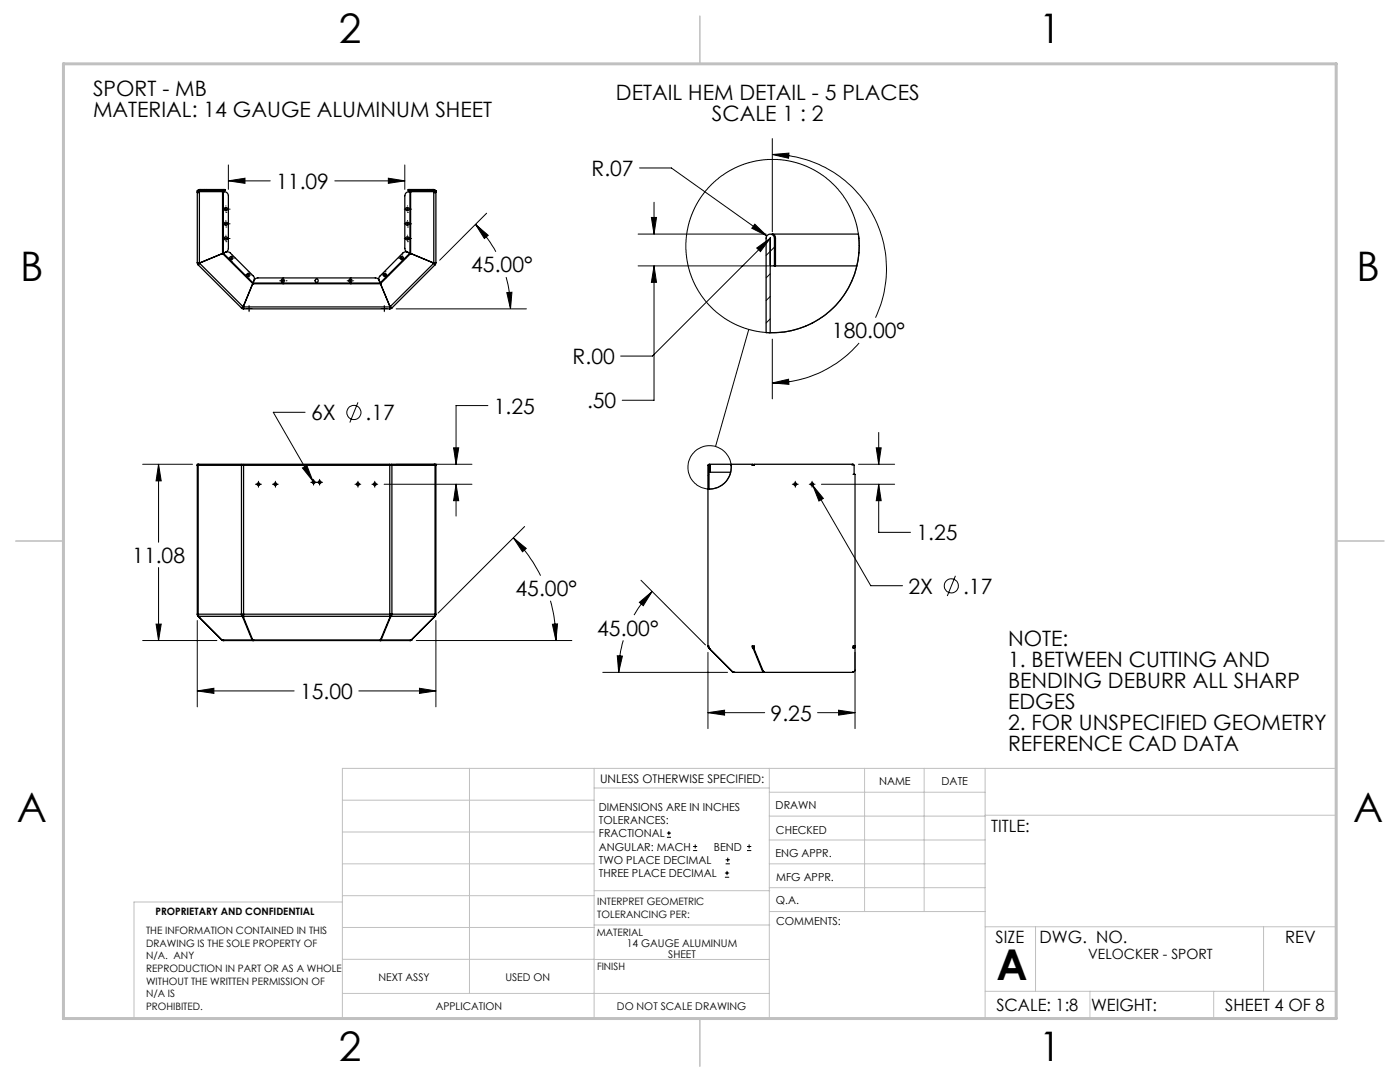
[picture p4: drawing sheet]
<svg xmlns="http://www.w3.org/2000/svg" width="279mm" height="216mm" viewBox="0 0 279 216" stroke-linecap="round" stroke-linejoin="round" font-family="sans-serif">
<g fill="none" stroke="#000" stroke-width=".2">
<path d="M45.6 36.1l3.3-.5v1zM45.6 32.9v4.9M45.6 36.1h8.3M66.8 36.1h14M77.5 35.6l3.3 .5-3.3 .5zM80.8 32.9v4.9M127.6 33.5h6.4l19 13.6M154.1 30.8l3.3-.2v1zM154.1 30.8a22.8 22.8 0 0 1 20.6 32.6M154.1 27.7v18.5M44.4 47.6h.1M44.4 41.7h.1"/>
<path d="M44.4 44.7h.1M44.8 47.6h.6M44.8 41.7h.6M44.8 44.7h.6M45.1 48.2h.1M45.1 42.4h.1M45.1 45.3h.1M45.1 41.1h.1M45.1 41.4v.7M45.1 44h.1M45.1 44.3v.7M45.1 46.9v.1"/>
<path d="M45.1 47.3v.6M45.5 51.5h.1M45.7 47.6h.1M45.7 41.7h.1M45.7 44.7h.1M45.9 51.5h.6M46.2 50.9h.1M46.2 52.1h.1M46.2 51.2v.6M46.8 51.5h.1M48.9 54.9h.1M49.2 54.9h.6"/>
<path d="M49.5 54.2h.1M49.5 55.5h.1M49.5 54.5v.7M50.2 54.9h.1M55.8 56h.1M56.1 56h.7M56.4 55.4h.1M56.4 56.7h.1M56.4 55.7v.6M57.1 56h.1M69.3 56h.1M69.6 56h.6"/>
<path d="M69.9 55.4h.1M69.9 56.7h.1M69.9 55.7v.6M70.6 56h.1M76.2 54.9h.1M76.5 54.9h.7M76.8 54.2h.1M76.8 55.5h.1M76.8 54.5v.7M77.5 54.9h.1M79.6 51.5h.1M79.9 51.5h.6"/>
<path d="M80.2 50.9h.1M80.2 52.1h.1M80.2 51.2v.6M80.7 44.7h.1M80.7 41.7h.1M80.7 47.6h.1M80.8 51.5h.1M81 47.6h.6M81 41.7h.6M81 44.7h.6M81.3 45.3h.1M81.3 42.4h.1"/>
<path d="M81.3 48.2h.1M81.3 41.1h.1M81.3 41.4v.7M81.3 44h.1M81.3 44.3v.7M81.3 46.9v.1M81.3 47.3v.6M82 44.7h.1M82 41.7h.1M82 47.6h.1M94.9 44.8l2.5 2.2-.7 .6zM94.9 44.8a26.1 26.1 0 0 1 4.1 5.4"/>
<path d="M97.1 42.5l-9.4 9.4M101 55.3a24.2 24.2 0 0 1 .9 6.3M101.1 58.4l1.1-.1-.3 3.3zM127.4 46.7h25.5M127.4 53.1h26.1M130 43.4h1l-.5 3.3zM130.5 53.1l.5 3.2h-1zM130.5 53.1v26.8h-6.3M130.5 40.4v6.3M150.6 44.7l2.4 2.4-3-1.6zM151 49.5l2.7-2-1.9 2.7zM153.7 54.6l-.8 .9"/>
<path d="M153.7 59.2l-.8 .8M153.7 47.5l-23.5 23.5h-6.3M154.6 49.3l-1.7 1.7M49.1 61.6h1.2M49.7 61v1.2M76.1 61.6h1.2M76.7 61v1.2M79.1 61.6h26M149.4 65.7l-6.6 23.4M153.7 63.6l-.8 .9M154.1 76.4l3.3-.7v1zM154.1 67.7v11.9"/>
<path d="M171.4 68.4a22.7 22.7 0 0 1-17.3 8M28.5 92.6h9.9M31.6 92.6l.6 3.4h-1zM31.6 92.6v15.6M51 96.6h1.2M51.6 96v1.2M54.4 96.6h1.1M55 96v1.2M60.4 93.4l.8-.5 1.2 3.1zM60.9 82.3h-6.4l7.9 13.7M62 96.2h2.4M62.6 95.6v1.2"/>
<path d="M63.8 95.6v1.2M70.8 96.6h1.2M71.4 80.3l-1.6 4M71.4 96v1.2M74.2 96.6h1.2M74.8 96v1.2M76.7 96.6h17.5M79.1 92.6h15.1M90.5 89.4h1l-.5 3.2zM91 96.6l.5 3.3h-1zM91 96.6v6.4M97.4 80.9h-6.4v11.7"/>
<path d="M141.5 94.7l-.2 .2M158.1 96.6h1.2M158.7 96v1.2M161.5 96.6h1.2M162.1 96v1.2M162.2 96.9l2.1 2.5-.9 .6zM162.2 96.9l11.6 20h6.3M163.9 96.6h14.6M171.3 92.6h7.2M174.9 89.4h1l-.5 3.2zM175.4 96.6l.5 3.3h-1zM175.4 96.6v9.6h6.3"/>
<path d="M175.4 86.3v6.3M31.6 113.2v14.6M102.4 107.3l2.6 2.1-.7 .7zM102.4 107.3a27.1 27.1 0 0 1 5.5 7.6M104.7 105.1l-17.3 17.2M109.9 119.9a30.5 30.5 0 0 1 1 7.9M127.9 115.8l12.9 12.9M130.1 118a23.4 23.4 0 0 0-3.6 4.7M190.7 114.9l-1.6 4M28.5 127.8h14.8M31.2 124.5h1l-.6 3.3zM39.4 137.9l3.3-.6v1.1z"/>
<path d="M39.4 123.8v17.2M39.4 137.9h19.3M71.6 137.9h15.4M83.1 127.8h31M83.7 137.3l3.3 .6-3.3 .5zM87 123.8v17.2M110.2 124.6l1.1-.1-.4 3.3zM120.3 134.2h24.9M123.2 130.8l1 .1-.7 3.3zM124.4 127.8a22.7 22.7 0 0 0-.9 6.4M127.6 120.2l2.5-2.2-1.7 2.9zM141.3 130.2v15.2"/>
<path d="M170.6 130.2v15.2M141.3 142.2l3.3-.5v1zM141.3 142.2h11.3M163.2 142.2h7.4M167.4 141.7l3.2 .5-3.2 .5zM133.1 167.1h.8M133.1 166.2h.8M133.5 165.8v.9M138.3 169.7h.8M138.3 168.9h.8M138.7 168.5v.8M144.7 175h.8"/>
<path d="M144.7 174.2h.8M144.8 172.4h.9M144.8 171.6h.9M145.1 173.8v.8M145.2 171.1v.9M149.1 169.7h.8M149.1 168.9h.8M149.5 168.5v.8"/>
<circle cx="154.2" cy="49.1" r="17.3"/>
<circle cx="70.6" cy="82.3" r="1.41"/>
<circle cx="141.6" cy="93.3" r="4.3"/>
<circle cx="189.9" cy="116.9" r="1.42"/>
</g>
<g fill="none" stroke="#c0c0c0" stroke-width=".2">
<path d="M68.3 159.7h50.3M93.7 153.3v44.9M118.6 153.3v49.9M118.6 157.2h34.9M153.5 153.3v49.9M153.5 158.1h43.1M172.5 153.3v28.6M184.4 153.3v28.6M196.6 153.3v49.9M68.3 180h-41.6v23.2h240v-49.9h-198.4v49.9M68.3 178.7h50.3M68.3 172.4h50.3"/>
<path d="M68.3 166h50.3M118.6 177.7h35M153.5 167.6h43.1M153.5 162.8h43.1M153.5 172.4h43.1M153.5 177.1h43.1M196.6 162.7h70.1M68.3 198.2h85.2M68.3 191.4l85.2 .1M68.3 185.1h50.3M118.6 184.6h35M153.6 181.9h43"/>
<path d="M196.6 197.8h70.1M196.6 184.9h70.1M206.7 184.9v12.9M217.5 197.8v5.4M242.2 197.8v5.4M252.2 184.9v12.9"/>
</g>
<path d="M139.7 3.2v9.5M3.1 107.9h9.6M266.7 107.9h9.5M139.7 203.2v9.6" fill="none" stroke="#c0c0c0" stroke-width=".3"/>
<path d="M12.7 12.7h254v190.5h-254z" fill="none" stroke="#c0c0c0" stroke-width=".6"/>
<path d="M39.4 137.9l3.3-.6v1.1zM83.7 137.3l3.3 .6-3.3 .5zM110.2 124.6l1.1-.1-.4 3.3zM102.4 107.3l2.6 2.1-.7 .7zM31.2 124.5h1l-.6 3.3zM31.6 92.6l.6 3.4h-1zM91 96.6l.5 3.3h-1zM90.5 89.4h1l-.5 3.2zM60.4 93.4l2 2.6-1.2-3.1zM141.3 142.2l3.3-.5v1zM167.4 141.7l3.2 .5-3.2 .5zM127.6 120.2l2.5-2.2-1.7 2.9zM123.2 130.8l1 .1-.7 3.3zM174.9 89.4h1l-.5 3.2zM175.4 96.6l.5 3.3h-1zM162.2 96.9l1.2 3.1 .9-.6zM77.5 35.6l3.3 .5-3.3 .5zM45.6 36.1l3.3-.5v1zM101.1 58.4l1.1-.1-.3 3.3zM94.9 44.8l2.5 2.2-.7 .6zM150.6 44.7l-.6 .8 3 1.6zM130 43.4h1l-.5 3.3zM130.5 53.1l.5 3.2h-1zM154.1 30.8l3.3-.2v1zM154.1 76.4l3.3-.7v1zM151 49.5l.8 .7 1.9-2.7z" fill="#000"/>
<g fill="none" stroke="#000" stroke-width=".25">
<path d="M39.4 38.2v-.2h.2v.2M39.4 38.2v14.2M39.4 38.4h.2M39.4 38.2h.2M39.6 38.4h.2v14M39.6 38.2h.1M39.6 38.2v.2M39.7 38.2h4.7M39.7 38.2v.2M39.8 37.8l-.4 .2M39.8 38l-.2 .2M39.8 37.8v.2"/>
<path d="M39.8 38h.2M39.8 37.8h.2M39.8 38l-.1 .2M40 37.8h.8M40 38h.8M40 37.8v.2M40.8 37.8h.4M40.8 38h.4M40.8 37.8v.2M41.2 38h3.5M41.2 37.8h3.5M41.2 37.8v.2"/>
<path d="M44.4 38.2v.1M44.4 38.3h.2M44.4 38.3v12.3M44.5 38l-.1 .2M44.6 38.3a.85 .85 0 0 1 1 .8v10.6l-.2 .4-.3 .2M44.6 38.3v12.2M44.7 37.8h.2v.2h-.2M44.7 37.8v.2M81.7 37.8h-.2v.2h.2M81.7 38h3.5M81.7 37.8h3.5M81.7 37.8v.2"/>
<path d="M81.8 38.3h.2M81.8 38.3a.85 .85 0 0 0-1 .8v10.5l.2 .5 .3 .2M81.8 38.3v12.2M81.8 38l.2 .2M82 38.3h.1M82 38.2h4.7M82 38.2v12.4M85.2 37.8h.4M85.2 38h.4M85.2 37.8v.2M85.6 38h.8M85.6 37.8h.8"/>
<path d="M85.6 37.8v.2M86.4 38h.2M86.4 37.8v.2M86.4 37.8h.2M86.5 38l.2 .2M86.6 38l.2 .2M86.6 37.8l.4 .2M86.6 37.8v.2M86.7 38.2h.1M86.7 38.2v.2M86.8 38.4h-.2v14M86.8 38.2v-.2h.2v.2"/>
<path d="M86.8 38.4h.2M86.8 38.2h.2M86.8 38.2v.2M87 38.2v14.2M39.4 52.4h.4M39.4 52.4l.1 .4M39.5 52.8l8.7 8.7M39.6 52.4l.1 .3M39.8 52.4h.1M39.9 52.6l-.4 .2M39.9 52.6l8.6 8.6M39.9 52.5v.1"/>
<path d="M44.4 50.6h.1M44.4 50.6l-4.5 1.8M44.4 50.6l-4.5 1.9M44.4 50.6l6 6M44.6 50.5l-.2 .1M44.6 50.5l5.9 5.9M45.1 50.3l.3-.1 .5 .2 4.7 4.7 .2 .7-.3 .6M45.1 50.3l-.5 .2M50.4 56.6h.1M50.4 56.6l-1.8 4.6M50.4 56.6l-1.9 4.6M50.4 56.6h25.5"/>
<path d="M50.5 56.4l-.1 .2M50.5 56.5l-.1 .1M50.5 56.5l.4-.9 .5-.1h23.5a.7 .7 0 0 1 .7 .4l.2 .6M50.5 56.5h25.3M75.8 56.5l.1 .1M75.9 56.4l.1 .2M75.9 56.6h.1M75.9 56.6l1.9 4.6M76 56.6l1.9 4.6M76 56.6h.1M81.3 50.3l-.4-.1-.5 .3-4.6 4.6-.2 .6 .3 .7M81.3 50.3l.5 .2"/>
<path d="M81.8 50.5l.2 .1M81.8 50.5l-5.9 5.9M82 50.6h.1M82 50.6l-6 6M82 50.6l4.4 1.8M86.4 52.4h.2M86.4 52.5l.1 .1M86.5 52.6l.3 .2M86.5 52.6l-8.6 8.6M86.6 52.4h.4M86.8 52.4l-.1 .3M86.8 52.8l-8.6 8.7"/>
<path d="M87 52.4l-.2 .4M153.7 47.5h.1M153.7 47.5v18.9M153.7 53.1h17.3M154 46.7a.64 .64 0 0 1 .8 .8v5.6M154.2 46.7h17.1a17.3 17.3 0 0 1-18.4 19.7M154.6 53.1v-5.6a.83 .83 0 0 0-.9-.8 .83 .83 0 0 0-.8 .8v18.9M48.2 61.5l.4 .1M48.3 61.3l.3 .2M48.5 61.2l-.3 .3M48.6 61.2v.4M48.6 61.2h29.2"/>
<path d="M48.6 61.6h29.2M77.8 61.2v.4M77.9 61.2l.3 .3M78.1 61.3l-.3 .2M78.2 61.5l-.4 .1M152.9 66.4h.1M39.5 92.9h8.7M39.5 92.9v29.7M39.6 92.6h-.2v30M39.7 92.7l-.3 .2h.1M39.7 92.6l-.2 .3M39.7 92.6h8.6"/>
<path d="M48.2 92.9h.4M48.2 92.9a.16 .16 0 0 1 .1-.3 .18 .18 0 0 1 .2 .3M48.2 92.9v29.7M48.3 92.9h.1M48.6 92.9v-.3h29.2v.3M48.6 92.9v29.7M48.6 92.9h29.2M77.8 92.9h.4M77.8 92.9v29.7M77.9 92.9l.1-.3 .2 .3M78 92.9h.1M78 92.6h8.7l.1 .3"/>
<path d="M78.2 92.9h8.6M78.2 92.9v29.7M86.7 92.7l.3 .1-.2 .1M86.8 92.6h.2v30M86.8 92.9v29.7M141.5 92.9h.1M141.5 92.9v4.7M141.5 94.2h4.3M141.6 92.7l.1 .1v1.4M141.6 92.6h8.6M141.7 94.2v-1.3a.21 .21 0 0 0-.2-.3 .21 .21 0 0 0-.2 .3v36M145.9 92.7a4.4 4.4 0 0 1-4.6 4.9"/>
<path d="M150.2 92.9h.1M150.4 92.9l-.2-.3-.1 .2 .4 .1v-.3h19.8l.2 .2v1.9M170.1 92.6v.3M170.3 94.7h.2M170.5 94.7h.1v39.2l-.3 .2M39.4 122.6h.1M39.4 122.6l.1 .4M39.5 122.6l.2 .4M39.5 122.6h8.7M39.5 123l.3 .2M39.6 122.9l-.1 .1M39.7 123h8.6"/>
<path d="M39.7 123l.1 .2M39.8 123.2l4.4 4.5M39.8 123.2l4.5 4.5M39.8 123.2h.1M44.2 127.7h6.1M44.3 127.7l.3 .1M44.3 127.7h.1M44.3 127.7h-.1M44.6 127.8h.1M44.6 127.8h37.2M48.2 122.6h.4M48.2 122.6l.1 .4"/>
<path d="M48.3 123l.2 .2M48.3 122.6l.1 .2M48.4 122.8l-.1 .2M48.4 122.8l.2 .3M48.5 123.2l1.8 4.5 .1-.1-.1 .1M48.6 123.1l-.1 .1M48.6 123.1v.1M48.6 122.6v.4M48.6 123h29.2M48.6 122.6h29.2M48.6 123l1.8 4.7M50.3 127.7l.2 .1"/>
<path d="M50.4 127.7h.1M50.4 127.7l.1 .1M50.4 127.7h25.5M50.5 127.8h.1M75.9 127.8h.1M75.9 127.7h.1M75.9 127.7l-.1 .1M76 127.6v.1M76 127.6l.1 .1M76 127.7l-.1 .1M76 127.7h6.1M77.8 122.6v.4"/>
<path d="M77.8 122.6h.4M77.8 123l-1.9 4.7M77.9 123.2l-1.8 4.5M78 122.8l.1 .2M78 122.8l-.2 .3 .1 .1M78.1 122.6l-.1 .2M78.1 123h8.6M78.1 123l-.2 .2M78.2 122.6l-.1 .4M78.2 122.6h8.6M81.8 127.8h.1M82.1 127.7h.1"/>
<path d="M82.1 127.7l-.3 .1M86.5 123.2l-4.4 4.5M86.7 123l-.2 .2M86.7 122.9l.1 .1M86.8 122.6l-.1 .4M86.8 122.6h.2M86.8 123l-4.7 4.7M87 122.6l-.2 .4M141.3 128.9h.2l.2 .7M141.3 128.9l.1 .4 4.8 4.8M141.7 129.5l4.5 4.6M146.2 134.1h.1"/>
<path d="M146.2 134.1l.3 .1M146.5 134.2h.1M150.2 128.9l.3 .5M150.4 129.6l-.2-.3a.24 .24 0 0 1 0-.3 .24 .24 0 0 1 .3-.1 .24 .24 0 0 1 0 .4v.3l1.9 4.5M150.4 129.6l1.8 4.5M150.5 129.4l-.1 .2M150.5 129.4v.1M152.2 134.1h.1M152.3 134.1l.1 .1M152.3 133.9l-.1 .2M152.3 133.9v.2M152.4 134.1h.1"/>
<path d="M152.4 134.1v.1M152.4 134.2h.1M170.2 134.1h.1M170.2 134.1v.1h-23.7M170.6 129v.1a.23 .23 0 0 1-.2 .2 .23 .23 0 0 1-.2-.3 .23 .23 0 0 1 .3-.1h.1l-.3 .3"/>
<circle cx="45.1" cy="47.6" r=".33"/>
<circle cx="45.1" cy="41.7" r=".33"/>
<circle cx="45.1" cy="44.6" r=".33"/>
<circle cx="46.2" cy="51.5" r=".32"/>
<circle cx="49.5" cy="54.9" r=".33"/>
<circle cx="56.4" cy="56" r=".32"/>
<circle cx="63.2" cy="56" r=".33"/>
<circle cx="69.9" cy="56" r=".33"/>
<circle cx="76.8" cy="54.9" r=".32"/>
<circle cx="80.2" cy="51.5" r=".33"/>
<circle cx="81.3" cy="44.6" r=".32"/>
<circle cx="81.3" cy="41.7" r=".32"/>
<circle cx="81.3" cy="47.6" r=".32"/>
<circle cx="51.6" cy="96.6" r=".28"/>
<circle cx="55" cy="96.6" r=".28"/>
<circle cx="62.6" cy="96.2" r=".28"/>
<circle cx="63.8" cy="96.2" r=".28"/>
<circle cx="71.4" cy="96.6" r=".26"/>
<circle cx="74.8" cy="96.6" r=".27"/>
<circle cx="158.7" cy="96.6" r=".28"/>
<circle cx="162.1" cy="96.6" r=".27"/>
</g>
<text font-size="8.5" x="198.9" y="195.5">A</text>
<g font-size="8.1">
<text x="67.6" y="8.5">2</text>
<text x="207.3" y="8.5">1</text>
<text x="4" y="56.2">B</text>
<text x="270.7" y="56.2">B</text>
<text x="3.3" y="164.1">A</text>
<text x="270" y="164.1">A</text>
<text x="67.6" y="211.7">2</text>
<text x="207.3" y="211.7">1</text>
</g>
<g font-size="4.2">
<text x="18.6" y="19.3">SPORT - MB</text>
<text x="18.6" y="23.4">MATERIAL: 14 GAUGE ALUMINUM SHEET</text>
<text x="122.9" y="19.9">DETAIL HEM DETAIL - 5 PLACES</text>
<text x="142.1" y="24.1">SCALE 1 : 2</text>
<text x="118" y="35.1">R.07</text>
<text x="55.1" y="37.7">11.09</text>
<text x="94" y="54.3">45.00°</text>
<text x="166" y="67.5">180.00°</text>
<text x="114.3" y="72.6">R.00</text>
<text x="62.1" y="83.8">6X</text>
<text x="73" y="83.8">.17</text>
<text x="98.6" y="82.5">1.25</text>
<text x="117.1" y="81.5">.50</text>
<text x="182.9" y="107.8">1.25</text>
<text x="26.4" y="112.3">11.08</text>
<text x="102.9" y="119">45.00°</text>
<text x="181.3" y="118.4">2X</text>
<text x="192.2" y="118.4">.17</text>
<text x="119.2" y="126.8">45.00°</text>
<text x="201.2" y="129">NOTE:</text>
<text x="201.2" y="133.1">1. BETWEEN CUTTING AND</text>
<text x="201.2" y="137.3">BENDING DEBURR ALL SHARP</text>
<text x="59.9" y="139.4">15.00</text>
<text x="153.8" y="143.8">9.25</text>
<text x="201.2" y="141.5">EDGES</text>
<text x="201.2" y="145.7">2. FOR UNSPECIFIED GEOMETRY</text>
<text x="201.2" y="149.8">REFERENCE CAD DATA</text>
</g>
<g font-size="3.4">
<text x="197.8" y="166">TITLE:</text>
<text x="198.7" y="188.1">SIZE</text>
<text x="207.5" y="188.1">DWG. NO.</text>
<text x="256.5" y="188.2">REV</text>
<text x="198.8" y="201.7">SCALE: 1:8</text>
<text x="217.7" y="201.8">WEIGHT:</text>
<text x="244.5" y="201.7">SHEET 4 OF 8</text>
</g>
<text font-size="2.8" x="217.2" y="191.3">VELOCKER - SPORT</text>
<text font-size="2.4" x="119.8" y="156.2">UNLESS OTHERWISE SPECIFIED:</text>
<g font-size="2.2">
<text x="119.5" y="161.8">DIMENSIONS ARE IN INCHES</text>
<text x="154.8" y="161.4">DRAWN</text>
<text x="175.4" y="156.6">NAME</text>
<text x="187.9" y="156.7">DATE</text>
<text x="119.5" y="164.4">TOLERANCES:</text>
<text x="119.5" y="167.1">FRACTIONAL</text>
<text x="154.9" y="166.3">CHECKED</text>
<text x="119.5" y="169.7">ANGULAR: MACH</text>
<text x="119.5" y="172.4">TWO PLACE DECIMAL</text>
<text x="142.5" y="169.7">BEND</text>
<text x="154.8" y="171">ENG APPR.</text>
<text x="119.5" y="175">THREE PLACE DECIMAL</text>
<text x="154.9" y="175.7">MFG APPR.</text>
<text x="154.9" y="180.4">Q.A.</text>
<text x="154.9" y="184.6">COMMENTS:</text>
</g>
<g font-size="2.1">
<text x="125.1" y="189">14 GAUGE ALUMINUM</text>
<text x="133.4" y="191.1">SHEET</text>
<text x="75.5" y="195.7">NEXT ASSY</text>
<text x="100.9" y="195.7">USED ON</text>
<text x="86.9" y="201.5">APPLICATION</text>
<text x="123.1" y="201.6">DO NOT SCALE DRAWING</text>
</g>
<g font-size="2">
<text x="31" y="182.6">PROPRIETARY AND CONFIDENTIAL</text>
<text x="119.2" y="180.6">INTERPRET GEOMETRIC</text>
<text x="119.2" y="183.1">TOLERANCING PER:</text>
<text x="29.2" y="186.4">THE INFORMATION CONTAINED IN THIS</text>
<text x="29.2" y="188.9">DRAWING IS THE SOLE PROPERTY OF</text>
<text x="29.2" y="191.4">N/A. ANY</text>
<text x="119.1" y="186.7">MATERIAL</text>
<text x="29.2" y="193.9">REPRODUCTION IN PART OR AS A WHOLE</text>
<text x="29.2" y="196.5">WITHOUT THE WRITTEN PERMISSION OF</text>
<text x="119.1" y="193.5">FINISH</text>
<text x="29.2" y="199">N/A IS</text>
<text x="29.2" y="201.5">PROHIBITED.</text>
</g>
</svg>
